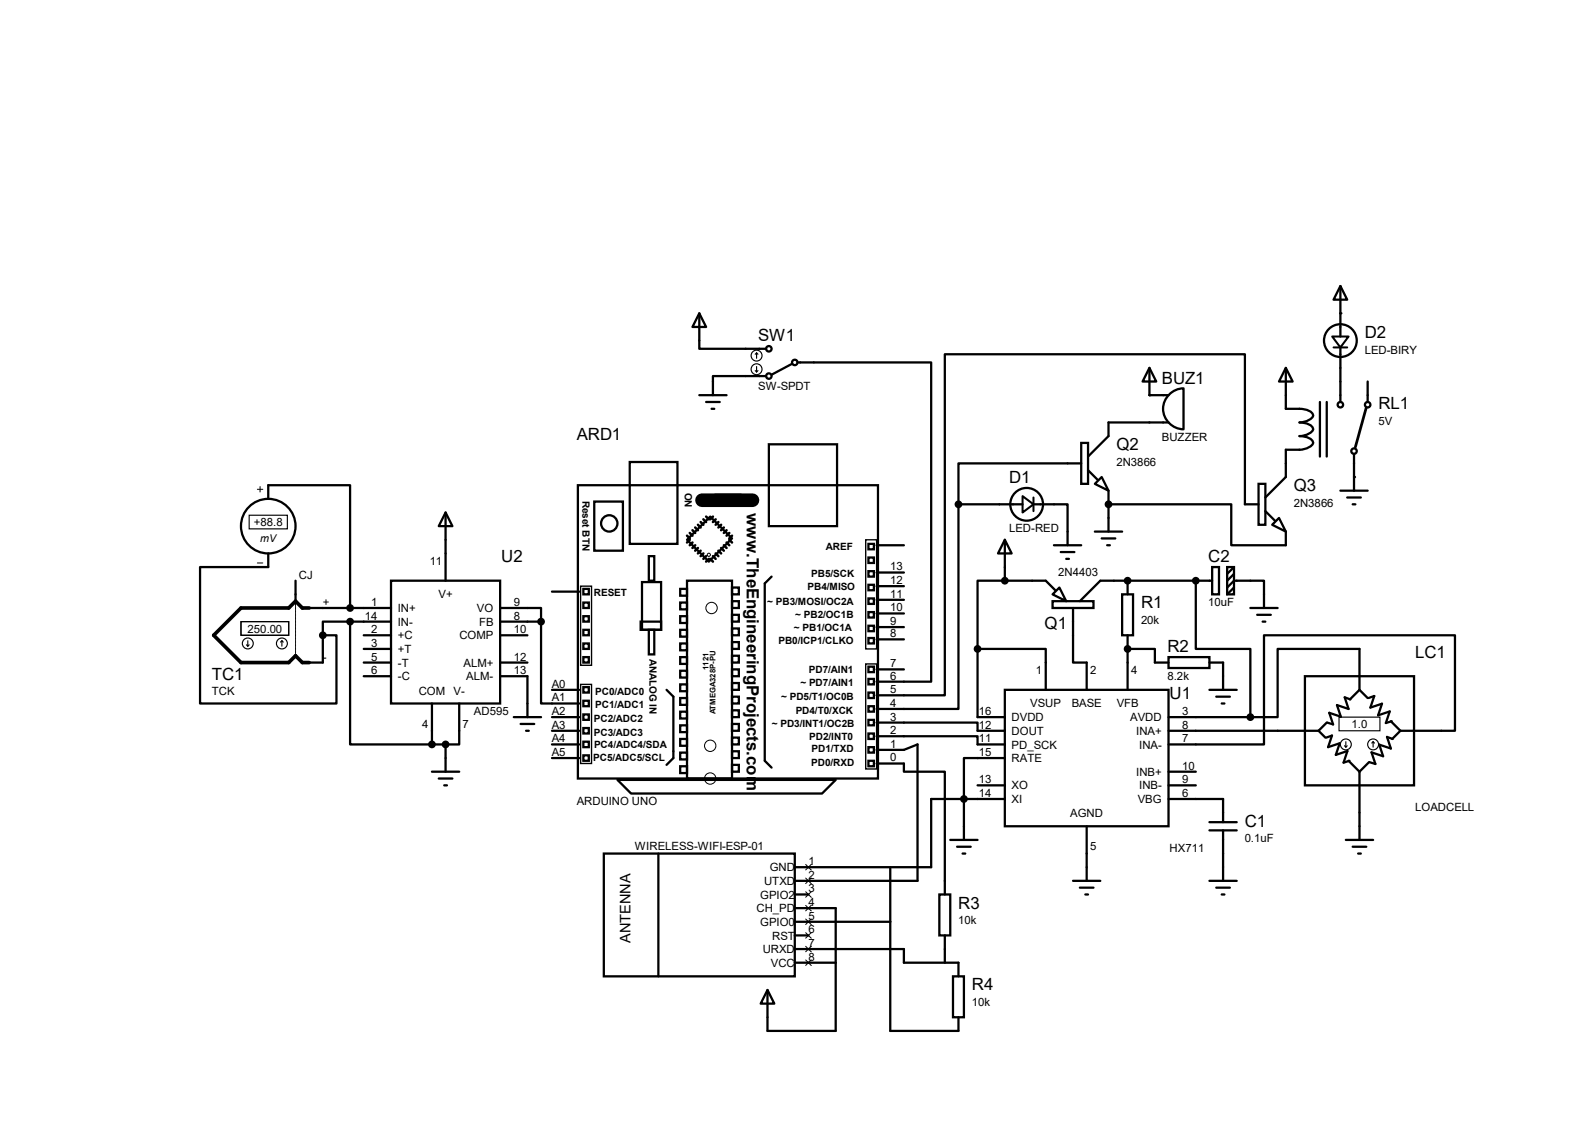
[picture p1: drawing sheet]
<svg xmlns="http://www.w3.org/2000/svg" width="297mm" height="210mm" viewBox="0 0 297 210" stroke-linecap="round" stroke-linejoin="round" font-family="sans-serif">
<g fill="none" stroke="#000" stroke-width=".42">
<path d="M130.2 58.3l1.3 2.6h-2.6zM130.2 58.3v6.6h12.5M249.6 53.3l1.3 2.5h-2.6zM249.6 53.3v9.4M130.2 73.6h5.1M131.5 74.8h2.5M132.5 76.1h.5M142.7 70h-9.9v3.6M147.5 67.7l-3.8 2.1M148.5 67.5h24.9v59.4h-10.2M214 68.5l1.3 2.5h-2.5zM214 68.5v5.1h3.6"/>
<path d="M217.6 78.7h-11.2v2.5l-3.8 3.8M217.7 73.4a3.8 3.8 0 0 1 2.7-1.1v7.6a3.8 3.8 0 0 1-3.5-2.3 3.8 3.8 0 0 1 .8-4.2zM239.4 68.5l1.3 2.5h-2.5zM239.4 68.5v7.6a8.5 8.5 0 0 1 4.3 .4 .89 .89 0 0 1 .7 1.2 3.2 3.2 0 0 1-2.4 1 2.31 2.31 0 0 1 2.5 1.2 2.69 2.69 0 0 1-2.5 1.3 2.31 2.31 0 0 1 2.5 1.3 2.69 2.69 0 0 1-2.5 1.2h-2.6v5.1l-3.8 3.8M245.8 74.8v10.2M247.1 74.8v10.2M249.6 64.7v10.1M254.7 71v3.8M50 92.9v-2.6h15.2v22.9M83 95.4l1.2 2.6h-2.5zM83 95.4v12.7M107.6 90.3h55.9v54.6h-55.9z"/>
<path d="M110.7 93.4h5.3v9.1h-5.3zM117.3 86h8.9v15.3h-8.9zM132.2 96.2l4.1 4-4.3 4.4-4.1-4.1zM133.3 92.1h4.5v2h-4.5zM143.2 82.7h12.7v15.3h-12.7zM178.5 93.9v38.1h-15.3M178.5 93.9h11.9M192.4 93.9h6.4v7.6M201.3 82.5h1.3v7.6h-1.3zM201.3 86.3h-22.8v7.6M202.6 87.5l1.8 1.8M203.9 99h5.1"/>
<path d="M205.1 88.8l1.3 2.6-2.5-1.3zM206.4 93.9h22.9v7.6h10.1v-2.5M206.4 91.4v7.6M234.4 90.1h1.2v7.6h-1.2zM234.4 93.9h-2.6v-27.9h-55.9v63.5h-12.7M235.6 95.2l1.8 1.7M238.2 96.4l1.2 2.6-2.5-1.3zM249.6 91.4h5.1M250.9 92.6h2.5M251.9 93.9h.5M252.1 84.5v6.9M50 103v2.6h-12.7v25.4h25.4v-12.7h-2.6"/>
<path d="M55 108.1v3.8M57.6 113.2h15.2M60.1 118.3v5.1h-2.5M65.2 115.7h-5.1v2.6M65.2 115.7v22.9h15.2M65.2 115.7h7.6M67.7 118.3h5.1M72.8 108.1h20.3v22.9h-20.3zM93.1 113.2h7.7v2.5M93.1 115.7h7.7M93.1 118.3h5.1M100.8 115.7v15.3h7.1"/>
<path d="M102.8 110.2h5.1M108.6 112.2h1v1h-1zM108.6 117.3h1v1h-1zM108.6 119.8h1v1h-1zM108.6 114.7h1v1h-1zM108.6 109.6h1v1.1h-1zM119.3 115.7h3.8v1.6h-3.8zM119.5 108.4h3.6v8.9h-3.6zM120.8 103.5h1v4.6h-1zM120.8 117.3h1v4.5h-1zM126.7 109.6h1.2v1.3h-1.2zM126.7 112.2h1.2v1.3h-1.2z"/>
<path d="M126.7 114.7h1.2v1.3h-1.2zM126.7 117.3h1.2v1.2h-1.2zM126.7 119.8h1.2v1.3h-1.2zM127.9 108.1h8.4v36.8h-8.4zM136.3 109.4h1.3v1.3h-1.3zM136.3 111.9h1.3v1.3h-1.3zM136.3 114.5h1.3v1.2h-1.3zM136.3 117h1.3v1.3h-1.3zM136.3 119.5h1.3v1.3h-1.3zM143.7 107.4l-1.3 1.2v33l1.3 1.3M161.7 101.3h1v1h-1zM161.7 106.3h1v1.1h-1z"/>
<path d="M161.7 108.9h1v1h-1zM161.7 111.4h1v1h-1zM161.7 114h1v1h-1zM161.7 116.5h1v1h-1zM161.7 103.8h1v1h-1zM161.7 118.8h1v1h-1zM163.2 119h5.1M163.2 116.8h5.1M163.2 114.2h5.1M163.2 111.7h5.1M163.2 109.1h5.1M163.2 106.6h5.1"/>
<path d="M163.2 101.5h5.1M187.1 100.5l1.3 2.5h-2.6zM187.1 108.1h-5.1v12.7M187.1 100.5v7.6M187.1 108.1h7.6l1.8 1.8M196 110.7l1.3-1.3 1.2 2.5zM196 111.9h7.6v1.3h-7.6zM196.3 101.5h5M197.5 102.8h2.6M198.5 104.1h.6M199.8 113.2v10.2h2.6v5M205.1 100.2h2.6"/>
<path d="M206.2 101.5h.5M209 110.7h2v7.6h-2zM210 108.1v2.6M210 118.3v10.1M222.7 108.1v12.7h10.1v12.7M225.7 105.6h1.3v5.1h-1.3zM225.7 108.1h-20.8l-3.8 3.8M228.5 105.6h1.3v5.1h-1.3zM228.5 109.4l1.3-1.3h5.6v5.1M229.8 105.6l-1.3 1.2M229.8 106.8l-1.3 1.3M229.8 109.4l-1.3 1.3"/>
<path d="M232.8 113.2h5.1M234.1 114.5h2.5M235.1 115.7h.5M67.7 123.4h5.1M67.7 125.9h5.1M67.7 120.8h5.1M80.4 131v7.6M80.4 138.6h2.6M83 138.6v5.1M85.5 131v7.6h-2.5M93.1 125.9h5.1v7.6M93.1 123.4h5.1"/>
<path d="M95.7 133.5h5.1M96.9 134.8h2.6M98 136.1h.5M102.8 136.1h5.1M102.8 133.5h5.1M102.8 138.6h5.1M102.8 128.4h5.1M108.6 122.3h1v1.1h-1zM108.6 127.9h1v1h-1zM108.6 130.5h1v1h-1zM108.6 133h1v1h-1zM108.6 135.6h1v1h-1z"/>
<path d="M108.6 138.1h1v1h-1zM124.1 128.4l1.3 1.3v11.4l-1.3 1.3M126.7 122.3h1.2v1.3h-1.2zM126.7 124.9h1.2v1.3h-1.2zM126.7 127.4h1.2v1.3h-1.2zM126.7 130h1.2v1.2h-1.2zM126.7 132.5h1.2v1.3h-1.2zM126.7 135h1.2v1.3h-1.2zM126.7 137.6h1.2v1.3h-1.2zM136.3 122.1h1.3v1.3h-1.3zM136.3 124.6h1.3v1.3h-1.3zM136.3 127.2h1.3v1.2h-1.3z"/>
<path d="M136.3 129.7h1.3v1.3h-1.3zM136.3 132.2h1.3v1.3h-1.3zM136.3 134.8h1.3v1.3h-1.3zM136.3 137.3h1.3v1.3h-1.3zM136.3 139.9h1.3v1.2h-1.3zM161.7 124.1h1v1h-1zM161.7 126.4h1v1h-1zM161.7 128.9h1v1.1h-1zM161.7 131.5h1v1h-1zM161.7 134h1v1h-1zM161.7 136.6h1v1h-1zM161.7 139.1h1v1h-1z"/>
<path d="M163.2 134.5h18.8v1.6h5.1M163.2 137.1h18.8v1.5h5.1M163.2 139.6h5.1l2.6-1v25.4h-22.9M163.2 124.6h5.1M182 120.8h12.7v7.6M182 120.8v12.7h5.1M187.1 128.4h30.5v25.4h-30.5zM210 120.8h5.1v2.6h2.5M217.6 122.3h7.6v2.1h-7.6zM217.6 136.1h27.9M217.6 133.5h15.2M225.2 123.4h2.6v5"/>
<path d="M225.2 128.4h5.1M226.5 129.7h2.5M227.5 131h.5M243 125.9h20.3v20.3h-20.3zM245.5 136.1l1.3 1.2M247 137.3l1-.4-.7 2.2 2.2-.7-.7 2.1 2.1-.7-.7 2.2 1.1-.4M247.1 134.5l-1.6 1.6M251.5 130.2l-1.1-.4 .7 2.2-2.1-.7 .7 2.1-2.2-.7 .7 2.2-1.1-.4M253.2 128.4v-7.6h-15.3v12.7h-5.1M253.2 128.4l-1.8 1.8M253.2 128.4l1.5 1.6M254.8 130l1.1-.4-.7 2.1 2.1-.7-.7 2.2 2.2-.7-.7 2.1 1.1-.3"/>
<path d="M259 134.3l1.8 1.8M259.3 137.6l-1-.4 .7 2.2-2.2-.8 .8 2.2-2.2-.7 .7 2.1-1.1-.3M260.8 136.1h10.1v-17.8h-35.5v20.3h-17.8M260.8 136.1l-1.6 1.5M80.4 143.7h5.1M81.7 144.9h2.5M82.7 146.2h.5M102.8 141.1h5.1M108.6 140.6h1v1h-1zM112.4 158.9h35.6v22.9h-35.6zM115 145.2h40.6l-2.5 2.5h-35.6zM122.6 158.9v22.9"/>
<path d="M126.7 140.1h1.2v1.3h-1.2zM126.7 142.7h1.2v1.2h-1.2zM136.3 142.4h1.3v1.3h-1.3zM161.7 141.6h1v1.1h-1zM163.2 142.2h5.1v1.5h7.6v22.8M177 156.4h5M178.2 157.6h2.6M179.2 158.9h.5M182 146.2h5.1M187.1 141.1h-7.6v15.3M187.1 148.8h-13.7v12.7h-25.4M202.4 153.8v10.2"/>
<path d="M217.6 148.8h10.2v4.3M217.6 143.7h5.1M217.6 146.2h5.1M225.2 154.6h5.1M225.2 153.1h5.1M227.8 154.6v9.4M250.6 156.4h5.1M251.1 141.6l2.1 2.1M251.9 157.6h2.5M252.9 158.9h.5M253.2 143.7v12.7M254.9 141.9l-1.7 1.8"/>
<path d="M148 166.5h2.5M148 169.1h7.6v22.8h-12.7v-7.6M148 171.6h17.8M148 174.2h2.5M148 176.7h20.3v2.5h7.6M148 179.2h7.6M165.8 161.5v30.4h12.7v-2.5M174.9 166.5h2.1v7.7h-2.1zM175.9 174.2v5h2.6v2.6M199.8 164h5.1M201.1 165.3h2.5M202.1 166.5h.5"/>
<path d="M225.2 164h5.1M226.5 165.3h2.5M227.5 166.5h.5M142.9 184.3l1.3 2.6h-2.6zM177.5 181.8h2v7.6h-2z"/>
<circle cx="143.2" cy="64.9" r=".51"/>
<circle cx="143.2" cy="70" r=".51"/>
<circle cx="148" cy="67.5" r=".51"/>
<circle cx="249.6" cy="63.4" r="3"/>
<circle cx="249.6" cy="75.4" r=".51"/>
<circle cx="254.7" cy="75.4" r=".51"/>
<circle cx="50" cy="98" r="5.1"/>
<circle cx="113.5" cy="97.5" r="1.52"/>
<circle cx="191.2" cy="93.9" r="3"/>
<circle cx="252.1" cy="84" r=".51"/>
</g>
<g fill="#000">
<circle cx="249.6" cy="58.3" r=".21"/>
<circle cx="214" cy="73.6" r=".21"/>
<circle cx="206.4" cy="93.9" r=".21"/>
<circle cx="252.1" cy="88.8" r=".21"/>
<circle cx="210" cy="108.1" r=".21"/>
<circle cx="222.7" cy="108.1" r=".21"/>
<circle cx="210" cy="120.8" r=".21"/>
</g>
<path d="M130.7 93.1h9.4" fill="none" stroke="#000" stroke-width="2.5"/>
<g fill="none" stroke="#000" stroke-width=".47">
<path d="M127.9 99.7l.5 .5M128.4 99.2l.5 .5M128.9 98.7l.6 .5M129.5 98.2l.5 .5M130 97.7l.5 .5M130.5 97.2l.5 .5M131 96.7l.5 .5M131.5 96.2l.5 .5M132.8 96.2l-.6 .5M133.3 96.7l-.5 .5M133.8 97.2l-.5 .5M134.3 97.7l-.5 .5"/>
<path d="M134.8 98.2l-.5 .5M135.3 98.7l-.5 .5M135.8 99.2l-.5 .5M136.3 99.7l-.5 .5M128.4 100.5l-.5 .5M128.9 101l-.5 .5M129.5 101.5l-.6 .5M130 102l-.5 .5M130.5 102.5l-.5 .5M131 103l-.5 .5M131.5 103.5l-.5 .6M132 104.1l-.5 .5"/>
<path d="M132.2 104.1l.6 .5M132.8 103.5l.5 .6M133.3 103l.5 .5M133.8 102.5l.5 .5M134.3 102l.5 .5M134.8 101.5l.5 .5M135.3 101l.5 .5M135.8 100.5l.5 .5"/>
</g>
<g fill="none" stroke="#000" stroke-width=".19">
<path d="M47.9 91.1h1M48.4 90.6v1M47.9 104.8h1M55 111.9l.1 10.2M150 163.5l1.1 1M150 166l1.1 1M150 168.6l1.1 1M150 171.1l1.1 1M150 173.7l1.1 1M150 176.2l1.1 1M150 178.7l1.1 1M150 161l1.1 1"/>
<path d="M151.1 163.5l-1.1 1M151.1 166l-1.1 1M151.1 168.6l-1.1 1M151.1 171.1l-1.1 1M151.1 173.7l-1.1 1M151.1 176.2l-1.1 1M151.1 178.7l-1.1 1M151.1 161l-1.1 1"/>
<circle cx="132" cy="103.3" r=".3"/>
<circle cx="132.5" cy="113.2" r="1.06"/>
<circle cx="132.2" cy="138.9" r="1.06"/>
<circle cx="132.2" cy="144.9" r="1.06"/>
</g>
<path d="M108.1 109.1h2.1v14.8h-2.1zM161.2 100.5h2v20.3h-2zM108.1 127.4h2.1v14.8h-2.1zM161.2 123.6h2v19.6h-2z" fill="none" stroke="#000" stroke-width=".25"/>
<g fill="none" stroke="#000" stroke-width=".21">
<path d="M140.6 69l.3 .3M140.9 65.7l.2 .3M140.9 65.7l-.3 .3M140.9 65.7v1M140.9 68.2v1.1M141.1 69l-.2 .3M46.4 95.9h7.1v2.6h-7.1zM44.9 115.7h8.9v2.6h-8.9zM46.1 119.3v1M52.5 119.3l-.3 .2M52.5 119.3l.2 .2M52.5 119.3v1"/>
<path d="M45.9 120.1l.2 .2M46.4 120.1l-.3 .2M249.3 133.5h7.7v2.6h-7.7zM250.4 138.9l.2 .2M250.6 138.1v1M250.9 138.9l-.3 .2M255.7 138.1l-.3 .2M255.7 138.1l.2 .2M255.7 138.1v1"/>
<circle cx="140.9" cy="66.2" r="1.02"/>
<circle cx="140.9" cy="68.7" r="1.02"/>
<circle cx="46.1" cy="119.8" r="1.02"/>
<circle cx="52.5" cy="119.8" r="1.02"/>
<circle cx="250.6" cy="138.6" r="1.02"/>
<circle cx="255.7" cy="138.6" r="1.02"/>
</g>
<g fill="#000" stroke="#000" stroke-width=".42">
<circle cx="178.5" cy="93.9" r=".51"/>
<circle cx="206.4" cy="93.9" r=".51"/>
<circle cx="60.1" cy="118.3" r=".51"/>
<circle cx="65.2" cy="113.2" r=".51"/>
<circle cx="65.2" cy="115.7" r=".51"/>
<circle cx="100.8" cy="115.7" r=".51"/>
<circle cx="187.1" cy="108.1" r=".51"/>
<circle cx="210" cy="108.1" r=".51"/>
<circle cx="222.7" cy="108.1" r=".51"/>
<circle cx="80.4" cy="138.6" r=".51"/>
<circle cx="83" cy="138.6" r=".51"/>
<circle cx="182" cy="120.8" r=".51"/>
<circle cx="210" cy="120.8" r=".51"/>
<circle cx="232.8" cy="133.5" r=".51"/>
<circle cx="179.5" cy="148.8" r=".51"/>
</g>
<path d="M57.6 113.2h-1.3l-1.3-1.3-1.2 1.3h-8.9l-5.1 5.1 5.1 5.1h8.9l1.2-1.3 1.3 1.3h1.3" fill="none" stroke="#000" stroke-width=".68"/>
<path d="M248.1 62.7h3l-1.5 2zM248.3 64.7h2.6M190.4 92.4l2 1.5-2 1.5zM192.4 92.6v2.6" fill="none" stroke="#000" stroke-width=".38"/>
<path d="M254.4 75.9l-2 7.3" fill="none" stroke="#000" stroke-width=".51"/>
<g font-size="3.1">
<text x="141.2" y="63.5">SW1</text>
<text x="254.1" y="63">D2</text>
<text x="216.4" y="71.4">BUZ1</text>
<text x="256.7" y="76.2">RL1</text>
<text x="107.4" y="81.8">ARD1</text>
<text x="207.9" y="83.8">Q2</text>
<text x="187.9" y="90">D1</text>
<text x="139.1" y="95.5" transform="rotate(90 139.1 95.5)">www.TheEngineeringProjects.com</text>
<text x="240.9" y="91.4">Q3</text>
<text x="93.3" y="104.7">U2</text>
<text x="225" y="104.7">C2</text>
<text x="212.5" y="113.3">R1</text>
<text x="194.5" y="117.1">Q1</text>
<text x="217.4" y="121.5">R2</text>
<text x="263.5" y="122.5">LC1</text>
<text x="39.5" y="126.5">TC1</text>
<text x="217.8" y="130.1">U1</text>
<text x="231.8" y="153.9">C1</text>
<text x="178.4" y="169.2">R3</text>
<text x="181" y="184.4">R4</text>
</g>
<text font-size="2.7" x="117.4" y="175.6" transform="rotate(-90 117.4 175.6)">ANTENNA</text>
<g font-size="2.1">
<text x="254.1" y="65.9">LED-BIRY</text>
<text x="141.2" y="72.7">SW-SPDT</text>
<text x="216.4" y="82.1">BUZZER</text>
<text x="256.7" y="79.1">5V</text>
<text x="207.9" y="86.7">2N3866</text>
<text x="240.9" y="94.4">2N3866</text>
<text x="47.3" y="98">+88.8</text>
<text x="187.9" y="99.1">LED-RED</text>
<text x="55.7" y="107.7">CJ</text>
<text x="80" y="105.2">11</text>
<text x="165.8" y="106.2">13</text>
<text x="197.1" y="107.3">2N4403</text>
<text x="60.1" y="112.8">+</text>
<text x="69.1" y="112.8">1</text>
<text x="74.1" y="114">IN+</text>
<text x="81.7" y="111.3">V+</text>
<text x="88.8" y="114">VO</text>
<text x="95.7" y="112.8">9</text>
<text x="165.8" y="113.8">10</text>
<text x="165.8" y="111.3">11</text>
<text x="165.8" y="108.8">12</text>
<text x="225" y="112.8">10uF</text>
<text x="46.1" y="117.8">250.00</text>
<text x="67.9" y="115.4">14</text>
<text x="69.1" y="117.9">2</text>
<text x="74.1" y="116.5">IN-</text>
<text x="74.1" y="119">+C</text>
<text x="85.6" y="119">COMP</text>
<text x="89.2" y="116.5">FB</text>
<text x="95.7" y="115.4">8</text>
<text x="95.7" y="117.9">10</text>
<text x="165.8" y="118.7">8</text>
<text x="165.8" y="116.4">9</text>
<text x="212.5" y="116.2">20k</text>
<text x="60.1" y="123">-</text>
<text x="69.1" y="120.4">3</text>
<text x="69.1" y="123">5</text>
<text x="69.1" y="125.5">6</text>
<text x="74.1" y="121.6">+T</text>
<text x="74.1" y="124.1">-T</text>
<text x="86.3" y="124.1">ALM+</text>
<text x="95.7" y="123">12</text>
<text x="95.7" y="125.5">13</text>
<text x="165.8" y="124.2">7</text>
<text x="192.9" y="125.5">1</text>
<text x="203" y="125.5">2</text>
<text x="210.6" y="125.5">4</text>
<text x="39.5" y="129.5">TCK</text>
<text x="74.1" y="126.7">-C</text>
<text x="78" y="129.3">COM</text>
<text x="84.5" y="129.3">V-</text>
<text x="86.8" y="126.7">ALM-</text>
<text x="102.7" y="130.6">A1</text>
<text x="102.7" y="128.1">A0</text>
<text x="165.8" y="131.6">4</text>
<text x="165.8" y="129.1">5</text>
<text x="165.8" y="126.5">6</text>
<text x="191.9" y="131.7">VSUP</text>
<text x="199.6" y="131.7">BASE</text>
<text x="207.9" y="131.7">VFB</text>
<text x="217.4" y="126.5">8.2k</text>
<text x="78.6" y="135.5">4</text>
<text x="86.1" y="135.5">7</text>
<text x="88.3" y="133.1">AD595</text>
<text x="102.7" y="135.7">A3</text>
<text x="102.7" y="133.1">A2</text>
<text x="165.8" y="136.7">2</text>
<text x="165.8" y="134.2">3</text>
<text x="182.2" y="133.1">16</text>
<text x="182.2" y="135.7">12</text>
<text x="188.4" y="134.3">DVDD</text>
<text x="188.4" y="136.8">DOUT</text>
<text x="210.5" y="134.3">AVDD</text>
<text x="211.6" y="136.8">INA+</text>
<text x="220.1" y="135.7">8</text>
<text x="220.1" y="133.1">3</text>
<text x="251.7" y="135.6">1.0</text>
<text x="102.7" y="140.8">A5</text>
<text x="102.7" y="138.2">A4</text>
<text x="165.8" y="141.8">0</text>
<text x="165.8" y="139.2">1</text>
<text x="182.2" y="138.2">11</text>
<text x="182.2" y="140.8">15</text>
<text x="188.4" y="139.4">PD_SCK</text>
<text x="188.4" y="141.9">RATE</text>
<text x="212.1" y="139.4">INA-</text>
<text x="220.1" y="138.2">7</text>
<text x="220.1" y="143.3">10</text>
<text x="107.4" y="149.9">ARDUINO UNO</text>
<text x="182.2" y="145.8">13</text>
<text x="182.2" y="148.4">14</text>
<text x="188.4" y="147">XO</text>
<text x="188.4" y="149.5">XI</text>
<text x="211.6" y="144.4">INB+</text>
<text x="211.9" y="149.5">VBG</text>
<text x="212.1" y="147">INB-</text>
<text x="220.1" y="145.8">9</text>
<text x="220.1" y="148.4">6</text>
<text x="199.3" y="152.2">AGND</text>
<text x="263.5" y="150.9">LOADCELL</text>
<text x="118.2" y="158.3">WIRELESS-WIFI-ESP-01</text>
<text x="150.5" y="161.1">1</text>
<text x="203" y="158.3">5</text>
<text x="217.8" y="158.5">HX711</text>
<text x="231.8" y="156.8">0.1uF</text>
<text x="141.6" y="167.3">GPIO2</text>
<text x="142.3" y="164.8">UTXD</text>
<text x="143.3" y="162.2">GND</text>
<text x="150.5" y="163.6">2</text>
<text x="150.5" y="166.2">3</text>
<text x="140.9" y="169.8">CH_PD</text>
<text x="141.6" y="172.4">GPIO0</text>
<text x="150.5" y="168.7">4</text>
<text x="150.5" y="171.2">5</text>
<text x="150.5" y="173.8">6</text>
<text x="178.4" y="172.1">10k</text>
<text x="142" y="177.5">URXD</text>
<text x="143.8" y="174.9">RST</text>
<text x="150.5" y="176.3">7</text>
<text x="150.5" y="178.9">8</text>
<text x="143.6" y="180">VCC</text>
<text x="181" y="187.3">10k</text>
</g>
<text font-size="2" x="48.5" y="101">mV</text>
<g font-size="1.9">
<text x="108.5" y="93.2" transform="rotate(90 108.5 93.2)">Reset BTN</text>
<text x="127.5" y="91.7" transform="rotate(90 127.5 91.7)">ON</text>
<text x="151" y="107.5">PB5/SCK</text>
<text x="153.8" y="102.4">AREF</text>
<text x="110.6" y="111">RESET</text>
<text x="142.9" y="112.6">~ PB3/MOSI/OC2A</text>
<text x="150.4" y="109.8">PB4/MISO</text>
<text x="144.9" y="119.9">PB0/ICP1/CLKO</text>
<text x="147.8" y="117.4">~ PB1/OC1A</text>
<text x="148.1" y="115.1">~ PB2/OC1B</text>
<text x="120.9" y="122.6" transform="rotate(90 120.9 122.6)">ANALOG IN</text>
<text x="150.6" y="125.3">PD7/AIN1</text>
<text x="110.8" y="131.9">PC1/ADC1</text>
<text x="110.8" y="129.3">PC0/ADC0</text>
<text x="145.5" y="130.3">~ PD5/T1/OC0B</text>
<text x="149.1" y="127.8">~ PD7/AIN1</text>
<text x="110.6" y="136.9">PC3/ADC3</text>
<text x="110.6" y="134.4">PC2/ADC2</text>
<text x="143.7" y="135.4">~ PD3/INT1/OC2B</text>
<text x="148.2" y="132.9">PD4/T0/XCK</text>
<text x="150.7" y="137.7">PD2/INT0</text>
<text x="110.4" y="141.8">PC5/ADC5/SCL</text>
<text x="110.6" y="139.2">PC4/ADC4/SDA</text>
<text x="151" y="142.5">PD0/RXD</text>
<text x="151.1" y="140">PD1/TXD</text>
</g>
<g font-size="1.4">
<text x="132" y="124.7" transform="rotate(-90 132 124.7)">1121</text>
<text x="133.2" y="133" transform="rotate(-90 133.2 133)">ATMEGA328P-PU</text>
</g>
</svg>
